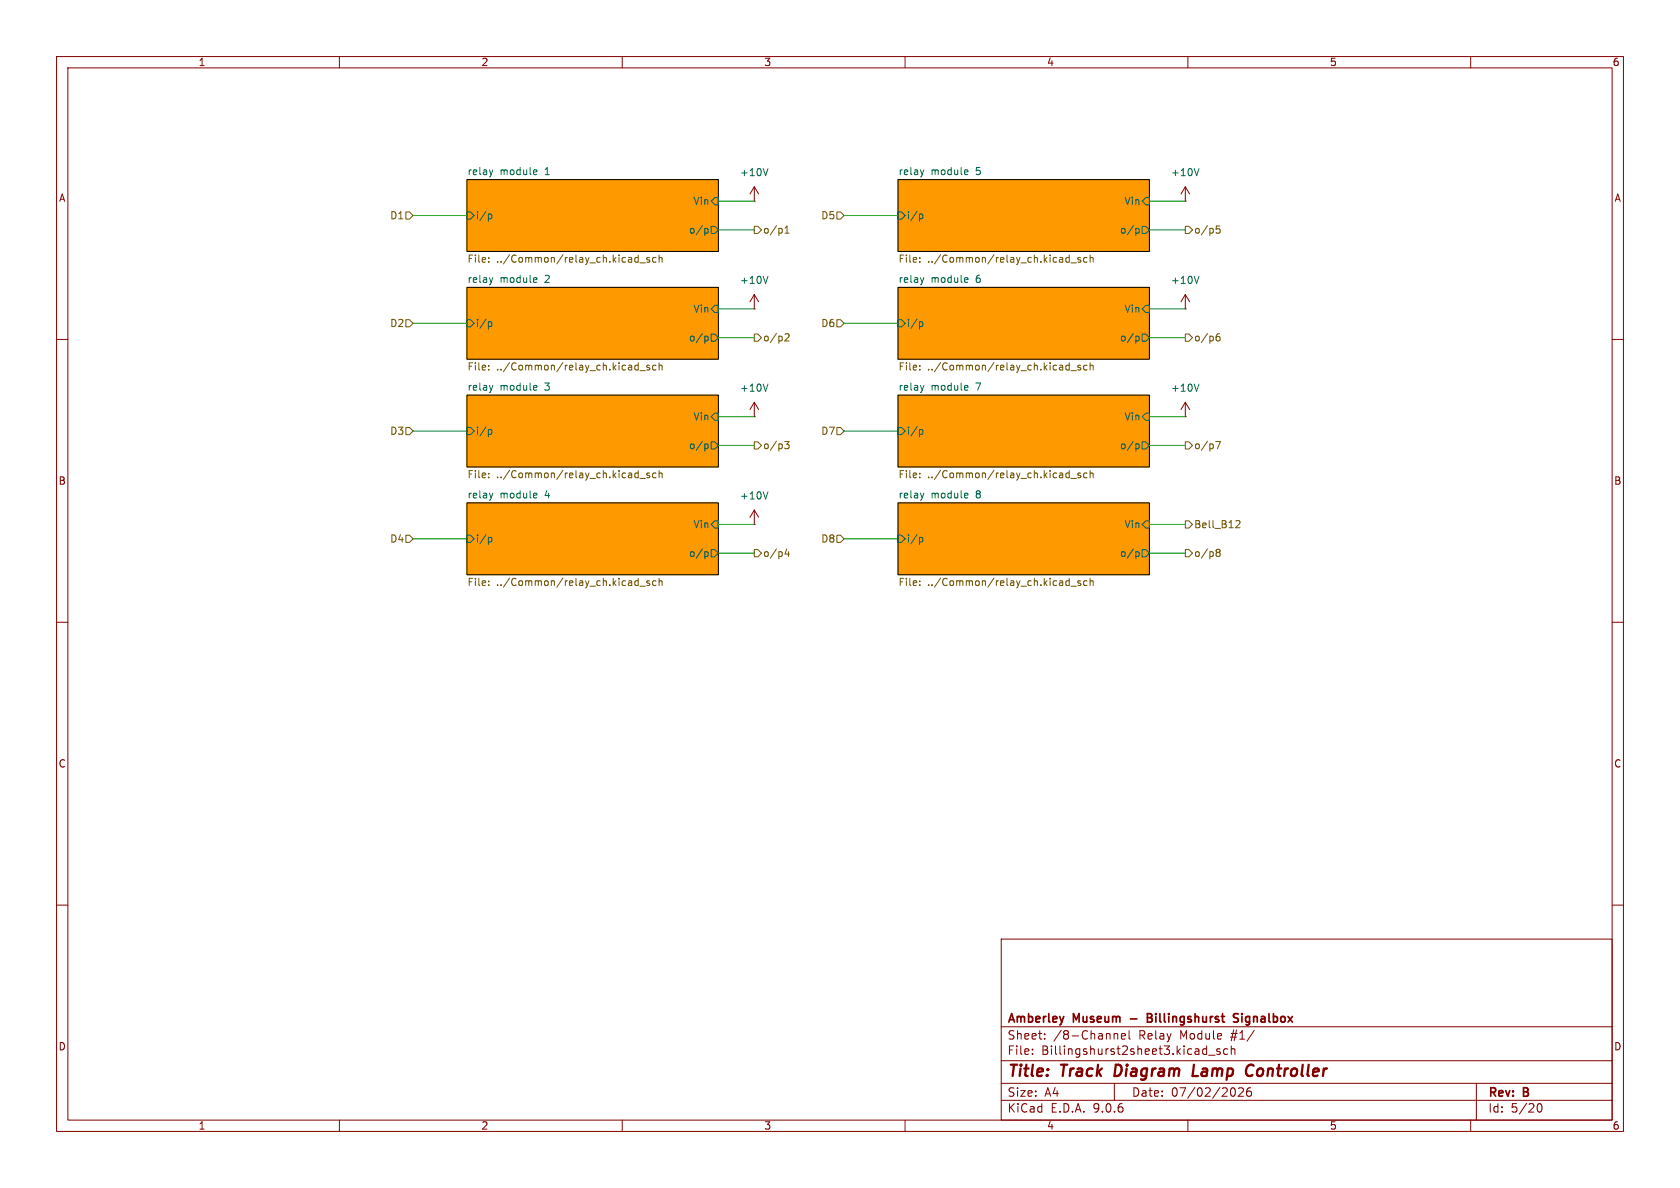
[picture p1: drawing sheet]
<svg xmlns="http://www.w3.org/2000/svg" width="297mm" height="210mm" viewBox="0 0 297 210" stroke-linecap="round" stroke-linejoin="round" font-family="sans-serif">
<g fill="none" stroke="#840000" stroke-width=".18">
<path d="M10 10h277v190h-277zM12 12h273v186h-273zM60 10v2M110 10v2M160 10v2M210 10v2M260 10v2M133.3 35.6h.1M133.3 33v2.6M133.3 33l-.7 1.3M133.3 33l.8 1.3M209.5 35.6h.1"/>
<path d="M209.5 33l-.7 1.3M209.5 33l.8 1.3M209.5 33v2.6M133.3 54.6h.1M133.3 52.1v2.5M133.3 52.1l-.7 1.2M133.3 52.1l.8 1.2M209.5 54.6h.1M209.5 52.1v2.5M209.5 52.1l-.7 1.2M209.5 52.1l.8 1.2M10 60h2"/>
<path d="M133.3 73.7h.1M133.3 71.1v2.6M133.3 71.1l-.7 1.3M133.3 71.1l.8 1.3M209.5 73.7h.1M209.5 71.1v2.6M209.5 71.1l-.7 1.3M209.5 71.1l.8 1.3M285 60h2M133.3 92.7h.1M133.3 90.2l-.7 1.2M133.3 90.2l.8 1.2"/>
<path d="M133.3 90.2v2.5M10 110h2M285 110h2M10 160h2M177 166h108v32h-108zM285 160h2M60 198v2M110 198v2M160 198v2M177 194.5h108M177 191.5h108M177 187.5h108"/>
<path d="M177 181.5h108M182.5 186.3v.1M182.5 185.5v.1M184.7 183.6v.1M184.7 182.8v.1M197 191.5v3M197 182.8h.5l.1 .9M198.2 183.2l.8-.1-.1-.3-.4-.1-.3 .2 .1 .7h.6M199.6 182.2v1.3l.2 .2M210 198v2M213.2 185.4l.1 .1M213.3 184.9v1.5"/>
<path d="M213.3 186.3l-.1 .1M213.7 186.5h1.1M215.7 185.5l-.4-.1-.2 .2 .1 .2 .5 .2v.3h-.6M217 185.5l-.4-.1-.3 .3v.4l.2 .2h.5M217.7 185.5l.2-.1 .3 .1 .1 .9M217.7 184.9v1.5M218.2 192.4l.2 .8-.2 .5-.2 .1M219.7 192.4v.5l-.8 .9h.9M220.6 192.4a1.17 1.17 0 0 0-.1 1.3h.6l.1-.5-.2-.3h-.5l-.1 .3M220.8 192.3h.3M221.7 182.1l-1.2 2M260 198v2"/>
<path d="M261 191.5v6.5M271.7 195.7l.2-.5 .2-.1a.81 .81 0 0 1 .6 .6 .81 .81 0 0 1-.3 .8h-.4l-.3-.5"/>
</g>
<path d="M197.3 188.2l-.3 2h.5M211.1 188.2l-.3 2h1M220.8 188.3a.67 .67 0 0 1 .8 .1M221.4 190l-.6 .2" fill="none" stroke="#840000" stroke-width=".4"/>
<path d="M202.8 179.9h.5M203.3 179.9l.3 .1M203.6 179.3l-.3-.1h-.5v1.5l.8-.1M203.6 179.8l-.3 .1M218.9 179.3l-.6-.1-.2 .1v.5l.7 .2 .1 .4-.3 .3-.5-.1" fill="none" stroke="#840000" stroke-width=".3"/>
<g fill="#f90" stroke="#f90" stroke-width=".18">
<path d="M82.5 88.9h44.5v12.7h-44.5z"/>
<path d="M158.7 88.9h44.5v12.7h-44.5z"/>
<path d="M82.5 69.9h44.5v12.7h-44.5z"/>
<path d="M82.5 31.8h44.5v12.7h-44.5z"/>
<path d="M158.7 69.9h44.5v12.7h-44.5z"/>
<path d="M158.7 31.8h44.5v12.7h-44.5z"/>
<path d="M158.7 50.8h44.5v12.7h-44.5z"/>
<path d="M82.5 50.8h44.5v12.7h-44.5z"/>
</g>
<path d="M82.5 31.8h44.5v12.7h-44.5zM158.7 31.8h44.5v12.7h-44.5zM82.5 50.8h44.5v12.7h-44.5zM158.7 50.8h44.5v12.7h-44.5zM82.5 69.9h44.5v12.7h-44.5zM158.7 69.9h44.5v12.7h-44.5zM82.5 88.9h44.5v12.7h-44.5zM158.7 88.9h44.5v12.7h-44.5z" fill="none" stroke="#000" stroke-width=".18"/>
<g fill="none" stroke="#006464" stroke-width=".18">
<path d="M82.5 37.5h.7l.6 .6-.6 .6h-.7zM86.3 37.9l.4-.1 .3 .3-.2 .5h-.5M87.1 30l-.3 .9M94.5 30l.4 .1v.2l-.6 .2M94.9 30.8l-.4 .1M126.4 34.9h.6v1.3h-.6l-.7-.6zM135.8 29.8l-.5 1.3M158.7 37.5h.7l.6 .6-.6 .6h-.7zM162.5 37.9l.4-.1 .3 .3-.2 .5h-.5M163.3 30l-.3 .9M170.7 30l.4 .1v.2l-.6 .2M171.1 30.8l-.4 .1"/>
<path d="M202.6 34.9h.6v1.3h-.6l-.7-.6zM212 29.8l-.5 1.3M82.5 56.5h.7l.6 .7-.6 .6h-.7zM86.3 56.9h.4l.3 .2-.2 .6h-.5M87.1 49.1l-.3 .8M94.5 49.1h.4v.3l-.6 .1M94.9 49.9h-.4M124.7 40.4h.4l.1 .2-.1 .5-.4 .1M124.7 59.4l.4 .1 .1 .2-.1 .4-.4 .2M125.7 40h.7l.6 .6-.6 .7h-.7zM125.7 59.1h.7l.6 .6-.6 .6h-.7zM126.4 54h.6v1.2h-.6l-.7-.6z"/>
<path d="M135.8 48.8l-.5 1.3M158.7 56.5h.7l.6 .7-.6 .6h-.7zM162.5 56.9h.4l.3 .2-.2 .6h-.5M163.3 49.1l-.3 .8M170.7 49.1h.4v.3l-.6 .1M171.1 49.9h-.4M200.9 40.4h.4l.1 .2-.1 .5-.4 .1M200.9 59.4l.4 .1 .1 .2-.1 .4-.4 .2M201.9 40h.7l.6 .6-.6 .7h-.7zM201.9 59.1h.7l.6 .6-.6 .6h-.7zM202.6 54h.6v1.2h-.6l-.7-.6zM212 48.8l-.5 1.3"/>
<path d="M82.5 75.6h.7l.6 .6-.6 .6h-.7zM86.3 76l.4-.1 .3 .3-.2 .5h-.5M87.1 68.1l-.3 .9M94.5 68.1l.4 .1v.2l-.6 .2M94.9 68.9l-.4 .1M124.7 78.5h.4l.1 .2-.1 .5-.4 .1M125.7 78.1h.7l.6 .6-.6 .7h-.7zM126.4 73h.6v1.3h-.6l-.7-.6zM135.8 67.9l-.5 1.3M158.7 75.6h.7l.6 .6-.6 .6h-.7zM162.5 76l.4-.1 .3 .3-.2 .5h-.5M163.3 68.1l-.3 .9"/>
<path d="M170.7 68.1l.4 .1v.2l-.6 .2M171.1 68.9l-.4 .1M200.9 78.5h.4l.1 .2-.1 .5-.4 .1M201.9 78.1h.7l.6 .6-.6 .7h-.7zM202.6 73h.6v1.3h-.6l-.7-.6zM212 67.9l-.5 1.3M82.5 94.6h.7l.6 .7-.6 .6h-.7zM86.3 95h.4l.3 .2-.2 .6h-.5M87.1 87.2l-.3 .8M94.5 87.2h.4v.3l-.6 .1M94.9 88h-.4M124.7 97.5l.4 .1 .1 .2-.1 .4-.4 .2"/>
<path d="M125.7 97.2h.7l.6 .6-.6 .6h-.7zM126.4 92.1h.6v1.2h-.6l-.7-.6zM135.8 86.9l-.5 1.3M158.7 94.6h.7l.6 .7-.6 .6h-.7zM162.5 95h.4l.3 .2-.2 .6h-.5M163.3 87.2l-.3 .8M170.7 87.2h.4v.3l-.6 .1M171.1 88h-.4M200.9 97.5l.4 .1 .1 .2-.1 .4-.4 .2M201.9 97.2h.7l.6 .6-.6 .6h-.7zM202.6 92.1h.6v1.2h-.6l-.7-.6z"/>
</g>
<g fill="none" stroke="#725600" stroke-width=".18">
<path d="M71.8 37.5h.6l.6 .6-.6 .6h-.6zM148 37.5h.6l.6 .6-.6 .6h-.6zM215.6 39.9h-.6v.7l.2-.2 .4 .1 .1 .2-.1 .4-.1 .1-.5-.1M71.8 56.5h.6l.6 .7-.6 .6h-.6zM86.4 45.6v.1M86.4 46.2v.2M112.3 46.3h.5M112.3 45.6h.5M112.8 45.1v1.3M113.1 46.5h1M114.8 45.6l-.3-.1-.2 .2 .1 .2 .4 .1v.3h-.5M116 45.6l-.4-.1-.2 .3 .1 .5h.5"/>
<path d="M116.5 45.1v1.3M116.5 45.6l.2-.1 .3 .1 .1 .8M133.3 59.1h.7l.6 .6-.6 .6h-.7zM133.3 40h.7l.6 .6-.6 .7h-.7zM138.8 41.2h.7M138.8 59.1l.5-.1 .2 .4-.8 .9h.8M138.8 40.3l.3-.4v1.3M148 56.5h.6l.6 .7-.6 .6h-.6zM162.6 45.6v.1M162.6 46.2v.2M188.5 46.3h.5M188.5 45.6h.5"/>
<path d="M189 45.1v1.3M189.3 46.5h1M191 45.6l-.3-.1-.2 .2 .1 .2 .4 .1v.3h-.5M192.2 45.6l-.4-.1-.2 .3 .1 .5h.5M192.7 45.1v1.3M192.7 45.6l.2-.1 .3 .1 .1 .8M209.5 40h.7l.6 .6-.6 .7h-.7zM209.5 59.1h.7l.6 .6-.6 .6h-.7zM215 59.7l.2-.2h.3l.2 .2v.3l-.2 .3-.4-.1-.1-.2M215.6 59l-.4 .1-.2 .4M71.8 75.6h.6l.6 .6-.6 .6h-.6zM86.4 64.6v.1"/>
<path d="M86.4 65.3v.1M112.3 65.3h.5M112.3 64.6h.5M112.8 64.1v1.3M113.1 65.5h1M114.8 64.6h-.3l-.2 .1 .1 .2 .4 .1v.3h-.5M116 64.6h-.4l-.2 .2 .1 .5h.5M116.5 64.1v1.3M116.5 64.7l.2-.1h.3l.1 .8M133.3 78.1h.7l.6 .6-.6 .7h-.7zM138.7 78h.8l-.4 .5 .3 .2v.5l-.1 .1h-.5M148 75.6h.6l.6 .6-.6 .6h-.6z"/>
<path d="M162.6 64.6v.1M162.6 65.3v.1M188.5 65.3h.5M188.5 64.6h.5M189 64.1v1.3M189.3 65.5h1M191 64.6h-.3l-.2 .1 .1 .2 .4 .1v.3h-.5M192.2 64.6h-.4l-.2 .2 .1 .5h.5M192.7 64.1v1.3M192.7 64.7l.2-.1h.3l.1 .8M209.5 78.1h.7l.6 .6-.6 .7h-.7zM214.9 78h.9l-.6 1.3"/>
<path d="M71.8 94.6h.6l.6 .7-.6 .6h-.6zM86.4 83.7v.1M86.4 84.3v.2M112.3 84.4h.5M112.3 83.7h.5M112.8 83.2v1.3M113.1 84.6h1M114.8 83.7l-.3-.1-.2 .2 .1 .2 .4 .1v.3h-.5M116 83.7l-.4-.1-.2 .3 .1 .5h.5M116.5 83.2v1.3M116.5 83.7l.2-.1 .3 .1 .1 .8M133.3 97.2h.7l.6 .6-.6 .6h-.7z"/>
<path d="M139.1 97l-.3 .9h.8M139.4 97.5v.9M148 94.6h.6l.6 .7-.6 .6h-.6zM162.6 83.7v.1M162.6 84.3v.2M188.5 84.4h.5M188.5 83.7h.5M189 83.2v1.3M189.3 84.6h1M191 83.7l-.3-.1-.2 .2 .1 .2 .4 .1v.3h-.5M192.2 83.7l-.4-.1-.2 .3 .1 .5h.5M192.7 83.2v1.3"/>
<path d="M192.7 83.7l.2-.1 .3 .1 .1 .8M209.5 92.1h.7l.6 .6-.6 .6h-.7zM209.5 97.2h.7l.6 .6-.6 .6h-.7zM215 97.3l.2-.2 .4 .1 .1 .2-.2 .2M215 97.4l.2 .2M215.2 97.6h.3M215.2 97.6l-.2 .3M215.5 97.6l.2 .3-.1 .4-.4 .1-.2-.3M218.5 92.1l.5-.1 .2 .4-.8 .9h.8M86.4 103.4v.1M86.4 102.7v.1M112.3 103.4h.5"/>
<path d="M112.3 102.7h.5M112.8 102.2v1.3M113.1 103.6h1M114.8 102.7h-.3l-.2 .1 .1 .2 .4 .1v.3h-.5M116 102.7h-.4l-.2 .2 .1 .5h.5M116.5 102.8l.2-.1h.3l.1 .8M116.5 102.2v1.3M162.6 103.4v.1M162.6 102.7v.1M188.5 103.4h.5M188.5 102.7h.5M189 102.2v1.3"/>
<path d="M189.3 103.6h1M191 102.7h-.3l-.2 .1 .1 .2 .4 .1v.3h-.5M192.2 102.7h-.4l-.2 .2 .1 .5h.5M192.7 102.8l.2-.1h.3l.1 .8M192.7 102.2v1.3"/>
</g>
<g fill="none" stroke="#009600" stroke-width=".18">
<path d="M73 38.1h9.5M127 35.6h6.3M149.2 38.1h9.5M203.2 35.6h6.3M73 57.2h9.5M127 54.6h6.3M127 40.6h6.3M127 59.7h6.3M149.2 57.2h9.5M203.2 54.6h6.3M203.2 40.6h6.3M203.2 59.7h6.3"/>
<path d="M73 76.2h9.5M127 78.7h6.3M127 73.7h6.3M149.2 76.2h9.5M203.2 78.7h6.3M203.2 73.7h6.3M73 95.3h9.5M127 97.8h6.3M127 92.7h6.3M149.2 95.3h9.5M203.2 97.8h6.3M203.2 92.7h6.3"/>
</g>
<g font-size="2.8" fill="#840000">
<text x="178" y="190.9">Title:</text>
<text x="187.7" y="190.9">Track</text>
<text x="197.9" y="190.9">Diagram</text>
<text x="212.5" y="190.9">Lamp</text>
<text x="222.7" y="190.9">Controller</text>
</g>
<g font-size="2.1" fill="#840000">
<text x="178" y="184">Sheet:</text>
<text x="178" y="181.2">Amberley</text>
<text x="186.2" y="184">/8-Channel</text>
<text x="189.8" y="181.2">Museum</text>
<text x="200.5" y="181.2">-</text>
<text x="201.4" y="184">Relay</text>
<text x="204.1" y="181.2">Billingshurst</text>
<text x="208.8" y="184">Module</text>
<text x="217.9" y="184">#1/</text>
<text x="220" y="181.2">Signalbox</text>
<text x="178" y="186.7">File:</text>
<text x="184.1" y="186.7">Billingshurst2sheet3.kicad_sch</text>
<text x="178" y="196.9">KiCad</text>
<text x="178" y="194.1">Size:</text>
<text x="184.7" y="194.1">A4</text>
<text x="185.7" y="196.9">E.D.A.</text>
<text x="193.3" y="196.9">9.0.6</text>
<text x="200" y="194.1">Date:</text>
<text x="207" y="194.1">07/02/2026</text>
<text x="263" y="194.3">Rev:</text>
<text x="263" y="196.9">Id:</text>
<text x="267.1" y="196.9">5/20</text>
<text x="269.4" y="194.3">B</text>
</g>
<g font-size="1.8" fill="#840000">
<text x="35" y="11.9">1</text>
<text x="85" y="11.9">2</text>
<text x="135" y="11.9">3</text>
<text x="185" y="11.9">4</text>
<text x="235" y="11.9">5</text>
<text x="285" y="11.9">6</text>
<text x="10.3" y="35.9">A</text>
<text x="285.3" y="35.9">A</text>
<text x="10.3" y="85.9">B</text>
<text x="285.3" y="85.9">B</text>
<text x="10.3" y="135.9">C</text>
<text x="285.3" y="135.9">C</text>
<text x="10.3" y="185.9">D</text>
<text x="285.3" y="185.9">D</text>
<text x="35" y="199.9">1</text>
<text x="85" y="199.9">2</text>
<text x="135" y="199.9">3</text>
<text x="185" y="199.9">4</text>
<text x="235" y="199.9">5</text>
<text x="285" y="199.9">6</text>
</g>
<g font-size="1.8" fill="#006464">
<text x="82.5" y="31">relay</text>
<text x="88.4" y="31">module</text>
<text x="96.4" y="31">1</text>
<text x="130.7" y="31.3">+10V</text>
<text x="158.7" y="31">relay</text>
<text x="164.6" y="31">module</text>
<text x="172.6" y="31">5</text>
<text x="206.9" y="31.3">+10V</text>
<text x="84" y="39">i/p</text>
<text x="121.7" y="41.5">o/p</text>
<text x="122.5" y="36.4">Vin</text>
<text x="160.2" y="39">i/p</text>
<text x="197.9" y="41.5">o/p</text>
<text x="198.7" y="36.4">Vin</text>
<text x="82.5" y="50.1">relay</text>
<text x="88.4" y="50.1">module</text>
<text x="96.4" y="50.1">2</text>
<text x="130.7" y="50.4">+10V</text>
<text x="158.7" y="50.1">relay</text>
<text x="164.6" y="50.1">module</text>
<text x="172.6" y="50.1">6</text>
<text x="206.9" y="50.4">+10V</text>
<text x="84" y="58">i/p</text>
<text x="122.5" y="55.5">Vin</text>
<text x="160.2" y="58">i/p</text>
<text x="198.7" y="55.5">Vin</text>
<text x="121.7" y="60.6">o/p</text>
<text x="197.9" y="60.6">o/p</text>
<text x="82.5" y="69.1">relay</text>
<text x="88.4" y="69.1">module</text>
<text x="96.4" y="69.1">3</text>
<text x="130.7" y="69.4">+10V</text>
<text x="158.7" y="69.1">relay</text>
<text x="164.6" y="69.1">module</text>
<text x="172.6" y="69.1">7</text>
<text x="206.9" y="69.4">+10V</text>
<text x="84" y="77.1">i/p</text>
<text x="122.5" y="74.5">Vin</text>
<text x="160.2" y="77.1">i/p</text>
<text x="198.7" y="74.5">Vin</text>
<text x="121.7" y="79.6">o/p</text>
<text x="197.9" y="79.6">o/p</text>
<text x="82.5" y="88.2">relay</text>
<text x="88.4" y="88.2">module</text>
<text x="96.4" y="88.2">4</text>
<text x="130.7" y="88.5">+10V</text>
<text x="158.7" y="88.2">relay</text>
<text x="164.6" y="88.2">module</text>
<text x="172.6" y="88.2">8</text>
<text x="122.5" y="93.6">Vin</text>
<text x="198.7" y="93.6">Vin</text>
<text x="84" y="96.1">i/p</text>
<text x="121.7" y="98.7">o/p</text>
<text x="160.2" y="96.1">i/p</text>
<text x="197.9" y="98.7">o/p</text>
</g>
<g font-size="1.8" fill="#725600">
<text x="68.9" y="39">D1</text>
<text x="134.8" y="41.5">o/p1</text>
<text x="145.1" y="39">D5</text>
<text x="211" y="41.5">o/p5</text>
<text x="82.5" y="46.8">File:</text>
<text x="87.8" y="46.8">../Common/relay_ch.kicad_sch</text>
<text x="158.7" y="46.8">File:</text>
<text x="164" y="46.8">../Common/relay_ch.kicad_sch</text>
<text x="68.9" y="58">D2</text>
<text x="145.1" y="58">D6</text>
<text x="82.5" y="65.8">File:</text>
<text x="87.8" y="65.8">../Common/relay_ch.kicad_sch</text>
<text x="134.8" y="60.6">o/p2</text>
<text x="158.7" y="65.8">File:</text>
<text x="164" y="65.8">../Common/relay_ch.kicad_sch</text>
<text x="211" y="60.6">o/p6</text>
<text x="68.9" y="77.1">D3</text>
<text x="145.1" y="77.1">D7</text>
<text x="134.8" y="79.6">o/p3</text>
<text x="211" y="79.6">o/p7</text>
<text x="82.5" y="84.9">File:</text>
<text x="87.8" y="84.9">../Common/relay_ch.kicad_sch</text>
<text x="158.7" y="84.9">File:</text>
<text x="164" y="84.9">../Common/relay_ch.kicad_sch</text>
<text x="211" y="93.6">Bell_B12</text>
<text x="68.9" y="96.1">D4</text>
<text x="134.8" y="98.7">o/p4</text>
<text x="145.1" y="96.1">D8</text>
<text x="211" y="98.7">o/p8</text>
<text x="82.5" y="103.9">File:</text>
<text x="87.8" y="103.9">../Common/relay_ch.kicad_sch</text>
<text x="158.7" y="103.9">File:</text>
<text x="164" y="103.9">../Common/relay_ch.kicad_sch</text>
</g>
</svg>
